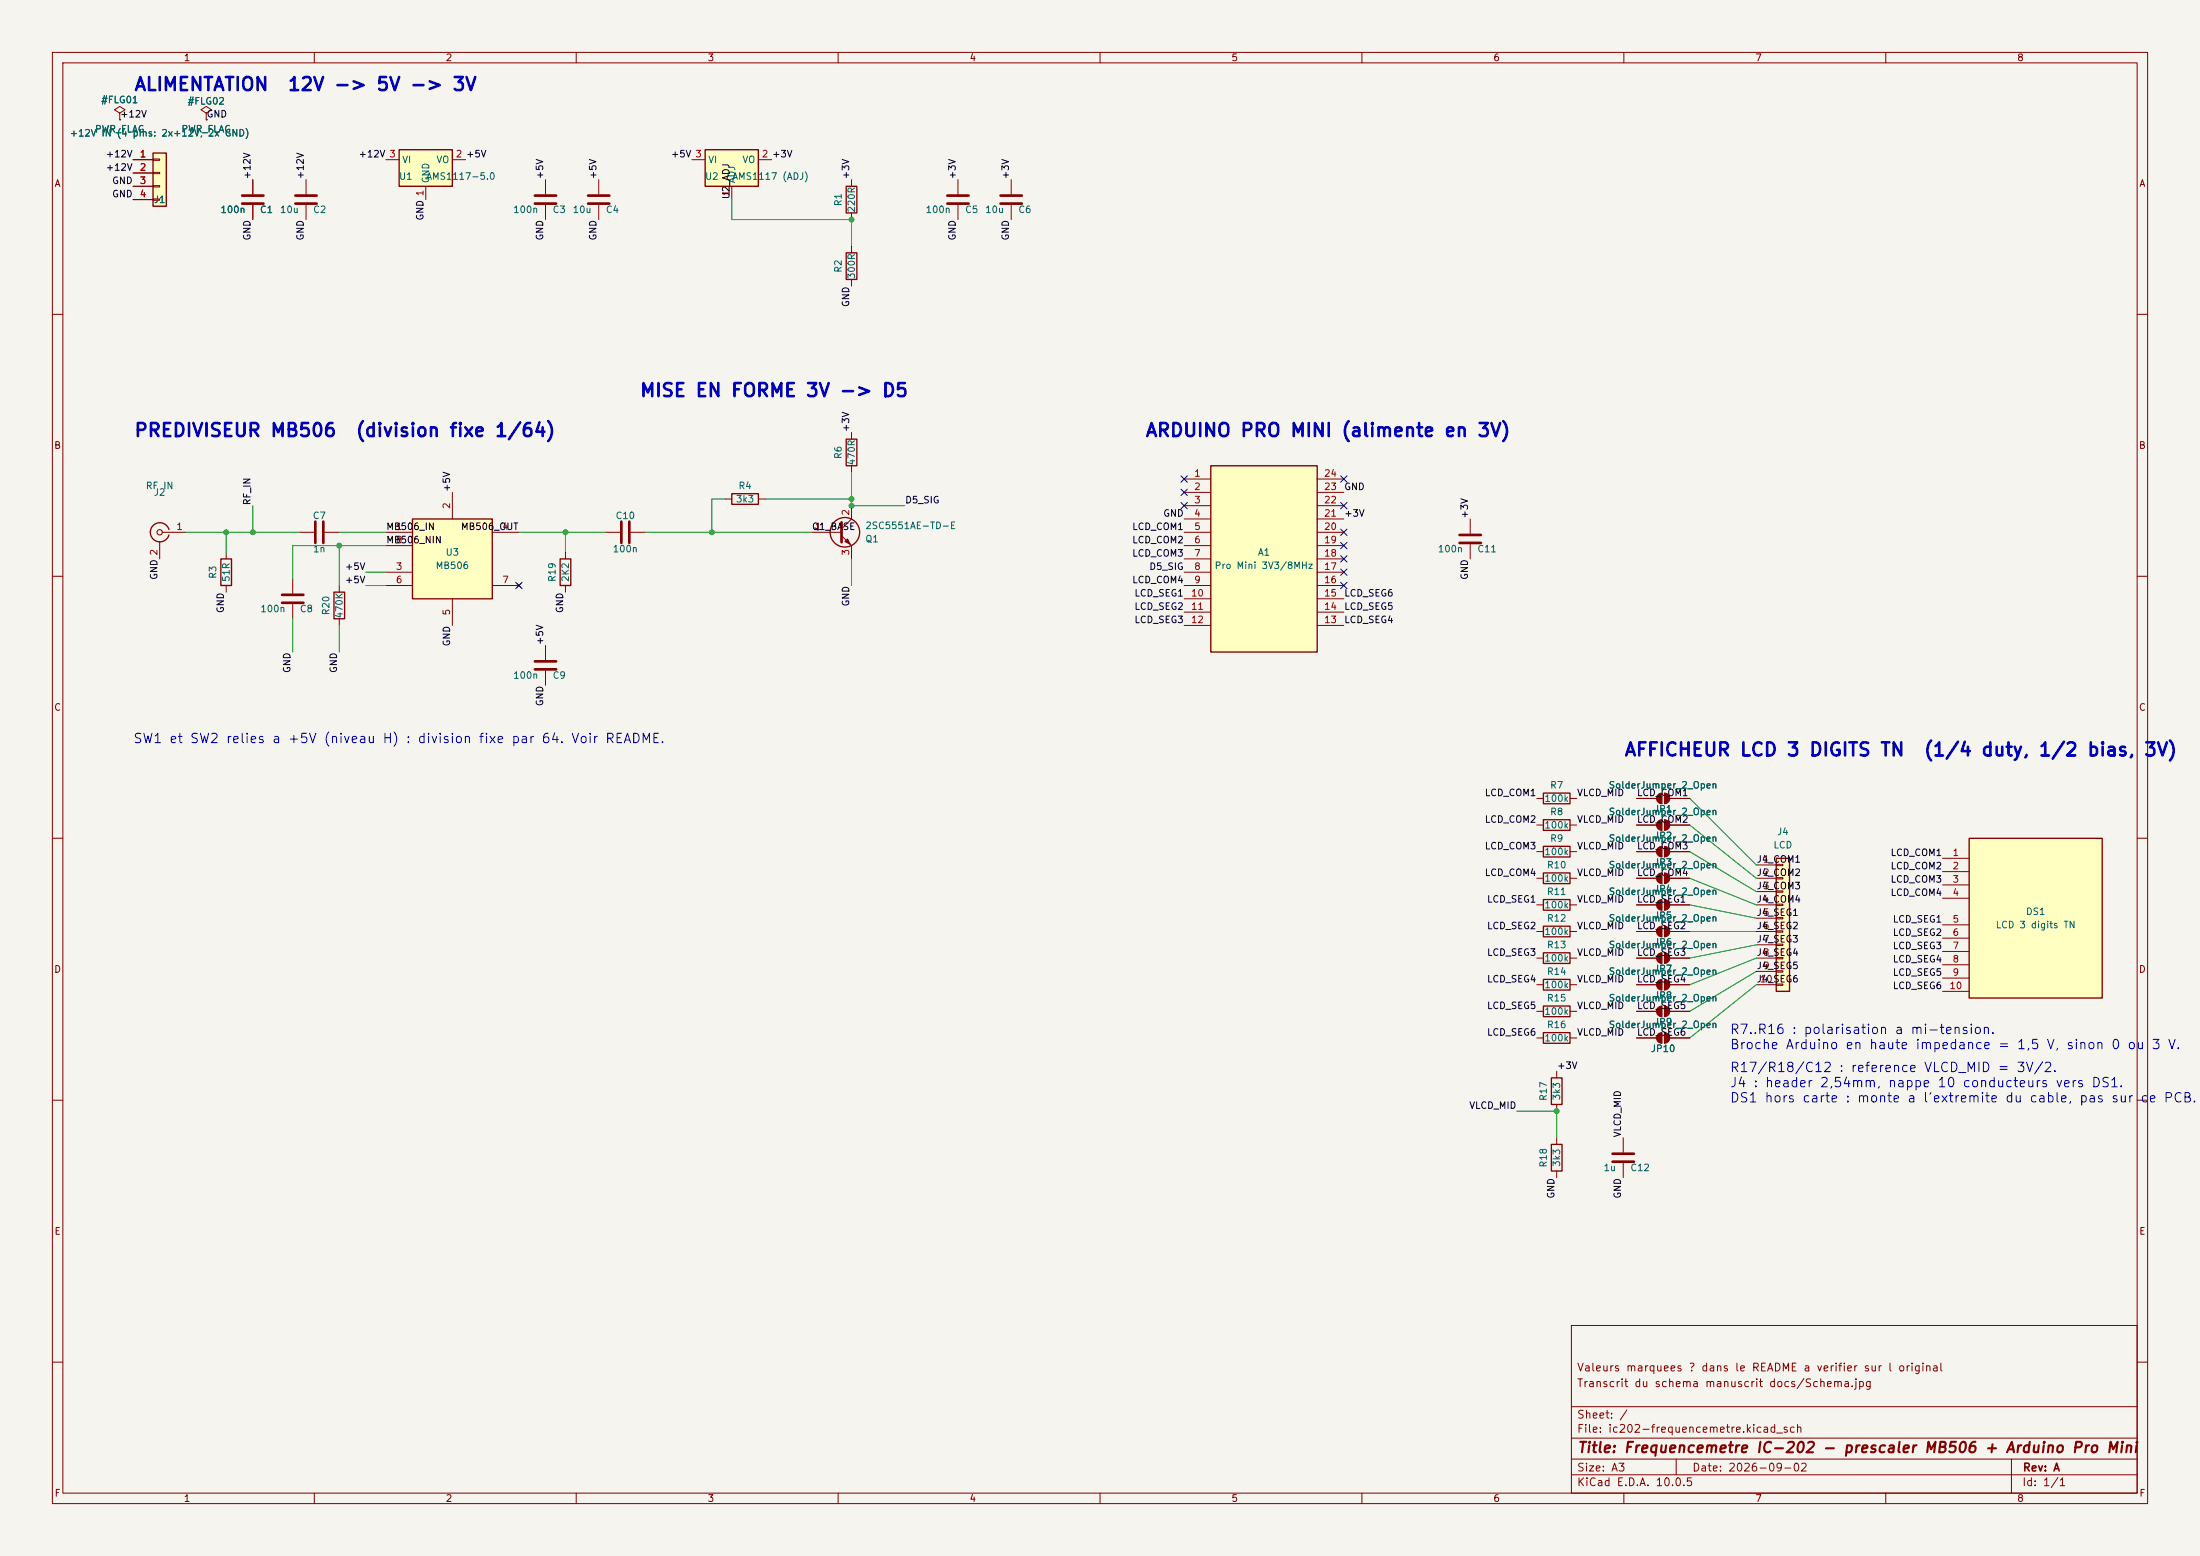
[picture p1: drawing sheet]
<svg xmlns="http://www.w3.org/2000/svg" width="420mm" height="297mm" viewBox="0 0 420 297" stroke-linecap="round" stroke-linejoin="round" font-family="sans-serif">
<path d="M0 0h420v297h-420z" fill="#f5f4ef" stroke="#f5f4ef" stroke-width=".19"/>
<g fill="none" stroke="#840000" stroke-width=".19">
<path d="M10 10h400v277h-400zM12 12h396v273h-396zM60 10v2M110 10v2M160 10v2M210 10v2M260 10v2M310 10v2M360 10v2M162.6 47v1.3M162.6 53.3v1.3M10 60h2"/>
<path d="M408 60h2M10 110h2M55.9 110.5v2.8M55.9 115.3v2.8M57.1 101.6h2.8M62 101.6h2.8M408 110h2M10 160h2M293.4 157.5h1.2M293.4 152.4h1.2M299.7 157.5h1.3M299.7 152.4h1.3"/>
<path d="M312.4 157.5h3.8M312.4 152.4h3.8M317.2 151.4v2M317.2 156.5v2M317.8 151.4v2M317.8 156.5v2M318.8 157.5h3.8M318.8 152.4h3.8M408 160h2M293.4 162.6h1.2M299.7 162.6h1.3M312.4 167.6h3.8"/>
<path d="M317.2 166.6v2.1M317.8 166.6v2.1M318.8 167.6h3.8M312.4 193h3.8M317.2 192v2.1M317.8 192v2.1M318.8 193h3.8M10 210h2M408 210h2M300 253h108v32h-108zM10 260h2M300 278.5h108"/>
<path d="M300 274.5h108M300 268.5h108M320 278.5v3M384 278.5v6.5M408 260h2M60 285v2M110 285v2M160 285v2M210 285v2M260 285v2M300 281.5h108M310 285v2"/>
<path d="M360 285v2"/>
</g>
<g fill="#840000" stroke="#840000" stroke-width=".19">
<path d="M316.5 192.3l.7-.3v2.1a1.02 1.02 0 0 1-.9-.7 1.02 1.02 0 0 1 .2-1.1z"/>
<path d="M317.8 192a1.02 1.02 0 0 1 1 1 1.02 1.02 0 0 1-1 1.1z"/>
<path d="M316.5 156.8l.7-.3v2a1.02 1.02 0 0 1-.9-.6 1.02 1.02 0 0 1 .2-1.1z"/>
<path d="M317.8 156.5a1.02 1.02 0 0 1 1 1 1.02 1.02 0 0 1-1 1z"/>
<path d="M316.5 151.7l.7-.3v2a1.02 1.02 0 0 1-.9-.6 1.02 1.02 0 0 1 .2-1.1z"/>
<path d="M317.8 151.4a1.02 1.02 0 0 1 1 1 1.02 1.02 0 0 1-1 1z"/>
<path d="M316.5 166.9l.7-.3v2.1a1.02 1.02 0 0 1-.9-.7 1.02 1.02 0 0 1 .2-1.1z"/>
<path d="M317.8 166.6a1.02 1.02 0 0 1 1 1 1.02 1.02 0 0 1-1 1.1z"/>
</g>
<path d="M60.2 99.6v4M61.7 99.6v4M53.8 113.5h4.1M53.8 115.1h4.1" fill="none" stroke="#840000" stroke-width=".51"/>
<path d="M161.5 48.3h2.1v5h-2.1zM294.6 156.5h5.1v2h-5.1zM294.6 151.4h5.1v2h-5.1zM294.6 161.5h5.1v2.1h-5.1z" fill="none" stroke="#840000" stroke-width=".25"/>
<path d="M375.9 160h25.4v30.5h-25.4z" fill="#ffffc2"/>
<path d="M375.9 160h25.4v30.5h-25.4z" fill="none" stroke="#840000" stroke-width=".25"/>
<path d="M370.8 163.8h5.1M370.8 166.4h5.1M370.8 168.9h5.1M370.8 171.5h5.1M370.8 176.5h5.1M370.8 179.1h5.1M370.8 181.6h5.1M370.8 184.2h5.1M370.8 186.7h5.1M370.8 189.2h5.1" fill="none" stroke="#840000" stroke-width=".19"/>
<path d="M78.7 99.1h15.3v15.2h-15.3z" fill="#ffffc2"/>
<path d="M161.5 35.6h2.1v5h-2.1zM78.7 99.1h15.3v15.2h-15.3zM63.8 113h2v5.1h-2z" fill="none" stroke="#840000" stroke-width=".25"/>
<g fill="none" stroke="#840000" stroke-width=".19">
<path d="M39.4 21.6l1-.6-1-.7-1 .7 1 .6v1.3M39.4 22.9h.1M48.3 34.3v2.8M48.3 39.1v2.8M58.4 34.3v2.8M58.4 39.1v2.8M162.6 34.3v1.3M182.9 34.3v2.8M182.9 39.1v2.8M193 34.3v2.8M193 39.1v2.8M162.6 40.6v1.3"/>
<path d="M86.4 94v5.1M64.8 111.8v1.2M64.8 118.1v1.3M73.7 101.6h5M73.7 109.2h5M73.7 111.8h5M73.7 104.1h5M86.4 114.3v5.1M94 101.6h5.1M94 111.8h5.1M98.7 111.4l.7 .7M99.4 111.4l-.7 .7"/>
<path d="M115.6 101.6h2.8M120.4 101.6h2.8M104.1 123.2v2.8M104.1 128v2.8M312.4 177.8h3.8M317.2 176.8v2M317.8 176.8v2M318.8 177.8h3.8M312.4 182.9h3.8M317.2 181.9v2M317.8 181.9v2M318.8 182.9h3.8"/>
</g>
<g fill="#840000" stroke="#840000" stroke-width=".19">
<path d="M316.5 177.1l.7-.3v2a1.02 1.02 0 0 1-.9-.6 1.02 1.02 0 0 1 .2-1.1z"/>
<path d="M317.8 176.8a1.02 1.02 0 0 1 1 1 1.02 1.02 0 0 1-1 1z"/>
<path d="M316.5 182.2l.7-.3v2a1.02 1.02 0 0 1-.9-.6 1.02 1.02 0 0 1 .2-1.1z"/>
<path d="M317.8 181.9a1.02 1.02 0 0 1 1 1 1.02 1.02 0 0 1-1 1z"/>
</g>
<path d="M46.2 37.3h4.1M46.2 38.9h4.1M56.4 37.3h4.1M56.4 38.9h4.1M180.8 37.3h4.1M180.8 38.9h4.1M191 37.3h4.1M191 38.9h4.1M118.6 99.6v4M120.1 99.6v4M102.1 126.2h4.1M102.1 127.8h4.1" fill="none" stroke="#840000" stroke-width=".51"/>
<path d="M339.1 163.8h2.5v25.4h-2.5z" fill="#ffffc2"/>
<path d="M32.3 101.1a1.81 1.81 0 0 0-2.8-1 1.81 1.81 0 0 0 0 3 1.81 1.81 0 0 0 2.8-1M42.2 106.7h2v5.1h-2zM106.9 106.7h2.1v5.1h-2.1zM339.1 163.8h2.5v25.4h-2.5z" fill="none" stroke="#840000" stroke-width=".25"/>
<g fill="none" stroke="#840000" stroke-width=".19">
<path d="M22.9 21.6l1-.6-1-.7-1.1 .7 1.1 .6v1.3M22.9 22.9h.1M30.5 103.4v3.3M31 101.6h4.6M43.2 105.4v1.3M43.2 111.8v1.2M107.9 105.4v1.3M107.9 111.8v1.2M335.3 165.1h3.8M335.3 167.6h3.8M335.3 170.2h3.8M335.3 172.7h3.8"/>
<path d="M335.3 175.3h3.8M335.3 177.8h3.8M339.1 165h1.3v.2h-1.3zM339.1 167.5h1.3v.3h-1.3zM339.1 170.1h1.3v.2h-1.3zM339.1 172.6h1.3v.2h-1.3zM339.1 175.1h1.3v.3h-1.3zM339.1 177.7h1.3v.2h-1.3zM312.4 188h3.8M312.4 198.1h3.8M317.2 186.9v2.1M317.2 197.1v2"/>
<path d="M317.8 186.9v2.1M317.8 197.1v2M318.8 188h3.8M318.8 198.1h3.8M335.3 180.3h3.8M335.3 182.9h3.8M335.3 185.4h3.8M335.3 188h3.8M339.1 180.2h1.3v.3h-1.3zM339.1 182.8h1.3v.2h-1.3zM339.1 185.3h1.3v.2h-1.3zM339.1 187.8h1.3v.3h-1.3z"/>
</g>
<g fill="#840000" stroke="#840000" stroke-width=".19">
<path d="M316.5 197.4l.7-.3v2a1.02 1.02 0 0 1-.9-.6 1.02 1.02 0 0 1 .2-1.1z"/>
<path d="M317.8 197.1a1.02 1.02 0 0 1 1 1 1.02 1.02 0 0 1-1 1z"/>
<path d="M316.5 187.2l.7-.3v2.1a1.02 1.02 0 0 1-.9-.7 1.02 1.02 0 0 1 .2-1.1z"/>
<path d="M317.8 186.9a1.02 1.02 0 0 1 1 1.1 1.02 1.02 0 0 1-1 1z"/>
</g>
<circle cx="30.5" cy="101.6" r=".51" fill="none" stroke="#840000" stroke-width=".2"/>
<path d="M29.2 29.2h2.5v10.2h-2.5z" fill="#ffffc2"/>
<path d="M29.2 29.2h2.5v10.2h-2.5z" fill="none" stroke="#840000" stroke-width=".25"/>
<path d="M25.4 30.5h3.8M25.4 33h3.8M25.4 35.6h3.8M25.4 38.1h3.8M29.2 30.4h1.3v.2h-1.3zM29.2 32.9h1.3v.2h-1.3zM29.2 35.4h1.3v.3h-1.3zM29.2 38h1.3v.2h-1.3z" fill="none" stroke="#840000" stroke-width=".19"/>
<path d="M76.2 28.6h10.2v7h-10.2z" fill="#ffffc2"/>
<path d="M76.2 28.6h10.2v7h-10.2zM161.5 83.8h2.1v5.1h-2.1z" fill="none" stroke="#840000" stroke-width=".25"/>
<path d="M73.7 30.5h2.5M81.3 35.6v2.5M86.4 30.5h2.5M104.1 34.3v2.8M104.1 39.1v2.8M114.3 34.3v2.8M114.3 39.1v2.8M162.6 82.6v1.2M162.6 88.9v1.3" fill="none" stroke="#840000" stroke-width=".19"/>
<path d="M102.1 37.3h4.1M102.1 38.9h4.1M112.3 37.3h4M112.3 38.9h4" fill="none" stroke="#840000" stroke-width=".51"/>
<path d="M231.1 88.9h20.4v35.6h-20.4z" fill="#ffffc2"/>
<path d="M231.1 88.9h20.4v35.6h-20.4zM294.6 197.1h5.1v2h-5.1z" fill="none" stroke="#840000" stroke-width=".25"/>
<g fill="none" stroke="#840000" stroke-width=".19">
<path d="M226.1 91.4h5M226.1 94h5M226.1 96.5h5M226.1 99.1h5M251.5 91.4h5M251.5 94h5M251.5 96.5h5M251.5 99.1h5M280.7 99.1v2.8M226.1 101.6h5M226.1 104.1h5M226.1 106.7h5"/>
<path d="M226.1 109.2h5M226.1 111.8h5M226.1 114.3h5M226.1 116.8h5M226.1 119.4h5M251.5 101.6h5M251.5 104.1h5M251.5 106.7h5M251.5 109.2h5M251.5 111.8h5M251.5 114.3h5M251.5 116.8h5"/>
<path d="M251.5 119.4h5M280.7 103.9v2.8M293.4 198.1h1.2M299.7 198.1h1.3"/>
</g>
<path d="M278.6 102.1h4.1M278.6 103.6h4.1" fill="none" stroke="#840000" stroke-width=".51"/>
<path d="M134.6 28.6h10.2v7h-10.2z" fill="#ffffc2"/>
<g fill="none" stroke="#840000" stroke-width=".25">
<path d="M134.6 28.6h10.2v7h-10.2zM139.7 94.2h5.1v2.1h-5.1zM294.6 171.7h5.1v2h-5.1zM294.6 176.8h5.1v2h-5.1zM294.6 166.6h5.1v2.1h-5.1zM294.6 192h5.1v2.1h-5.1zM294.6 186.9h5.1v2.1h-5.1zM294.6 181.9h5.1v2h-5.1zM296.2 205.7h2v5.1h-2zM296.2 218.4h2v5.1h-2z"/>
<circle cx="161.3" cy="101.6" r="2.82"/>
</g>
<g fill="none" stroke="#840000" stroke-width=".19">
<path d="M22.9 22.9h.1M25.4 30.5h3.8M25.4 33h3.8M25.4 35.6h3.8M25.4 38.1h3.8M39.4 22.9h.1M48.3 34.3v2.8M48.3 39.1v2.8M132.1 30.5h2.5M139.7 35.6v2.5M144.8 30.5h2.5M138.4 95.3h1.3"/>
<path d="M144.8 95.3h1.2M162.6 96.5v2.6l-1.9 1.9M154.9 101.6h5.8M160.7 102.2l1.9 1.9v2.6M312.4 157.5h3.8M312.4 152.4h3.8M318.8 157.5h3.8M318.8 152.4h3.8M293.4 172.7h1.2M293.4 177.8h1.2M293.4 167.6h1.2M299.7 172.7h1.3"/>
<path d="M299.7 177.8h1.3M299.7 167.6h1.3M312.4 172.7h3.8M312.4 177.8h3.8M312.4 167.6h3.8M312.4 162.6h3.8M317.2 161.5v2.1M317.2 171.7v2M317.8 161.5v2.1M317.8 171.7v2M318.8 172.7h3.8M318.8 177.8h3.8"/>
<path d="M318.8 167.6h3.8M318.8 162.6h3.8M293.4 193h1.2M293.4 188h1.2M293.4 182.9h1.2M299.7 193h1.3M299.7 188h1.3M299.7 182.9h1.3M312.4 193h3.8M312.4 188h3.8M312.4 182.9h3.8M312.4 198.1h3.8"/>
<path d="M318.8 193h3.8M318.8 188h3.8M318.8 182.9h3.8M318.8 198.1h3.8M297.2 204.5v1.2M297.2 210.8v1.3M297.2 217.2v1.2M309.9 217.2v2.8M297.2 223.5v1.3M309.9 222v2.8"/>
</g>
<path d="M160.7 99.7v3.8M307.8 220.2h4.1M307.8 221.7h4.1" fill="none" stroke="#840000" stroke-width=".51"/>
<g fill="#840000" stroke="#840000" stroke-width=".19">
<path d="M161.8 102.9l.5 1-1-.5z"/>
<path d="M316.5 172l.7-.3v2a1.02 1.02 0 0 1-.9-.6 1.02 1.02 0 0 1 .2-1.1z"/>
<path d="M317.8 171.7a1.02 1.02 0 0 1 1 1 1.02 1.02 0 0 1-1 1z"/>
<path d="M316.5 161.8l.7-.3v2.1a1.02 1.02 0 0 1-.9-.7 1.02 1.02 0 0 1 .2-1.1z"/>
<path d="M317.8 161.5a1.02 1.02 0 0 1 1 1.1 1.02 1.02 0 0 1-1 1z"/>
</g>
<g fill="none" stroke="#009600" stroke-width=".19">
<path d="M139.7 38.1v3.8h22.9v5.1M48.3 96.5v5.1M138.4 95.3h-2.5v6.3M146 95.3h16.6M162.6 90.2v6.3h10.1M35.6 101.6h21.5M43.2 101.6v3.8M55.9 118.1v6.4M64.8 104.1v7.7M64.8 119.4v5.1M64.8 101.6h8.9M69.8 111.8h3.9"/>
<path d="M69.8 109.2h3.9M73.7 104.1h-17.8v6.4M99.1 101.6h16.5M107.9 101.6v3.8M123.2 101.6h31.7M162.6 106.7v5.1M322.6 157.5l12.7 10.1M322.6 152.4l12.7 12.7M322.6 177.8h12.7M322.6 162.6l12.7 7.6M322.6 167.6l12.7 5.1M322.6 172.7l12.7 2.6"/>
<path d="M335.3 188l-12.7 10.1M335.3 180.3l-12.7 2.6M335.3 182.9l-12.7 5.1M335.3 185.4l-12.7 7.6M289.6 212.1h7.6v5.1"/>
</g>
<g fill="none" stroke="#000084" stroke-width=".19">
<path d="M225.5 90.8l1.2 1.2M225.5 95.9l1.2 1.2M225.5 93.4l1.2 1.2M226.7 90.8l-1.2 1.2M226.7 95.9l-1.2 1.2M226.7 93.4l-1.2 1.2M255.9 90.8l1.2 1.2M255.9 95.9l1.2 1.2M257.1 90.8l-1.2 1.2M257.1 95.9l-1.2 1.2M98.5 111.2l1.2 1.2M99.7 111.2l-1.2 1.2"/>
<path d="M255.9 108.6l1.2 1.2M255.9 103.5l1.2 1.2M255.9 111.2l1.2 1.2M255.9 101l1.2 1.2M255.9 106.1l1.2 1.2M257.1 108.6l-1.2 1.2M257.1 103.5l-1.2 1.2M257.1 111.2l-1.2 1.2M257.1 101l-1.2 1.2M257.1 106.1l-1.2 1.2"/>
</g>
<g fill="#009600" stroke="#009600" stroke-width=".19">
<circle cx="48.3" cy="101.6" r=".46"/>
<circle cx="107.9" cy="101.6" r=".46"/>
<circle cx="64.8" cy="104.1" r=".46"/>
<circle cx="135.9" cy="101.6" r=".46"/>
<circle cx="162.6" cy="41.9" r=".46"/>
<circle cx="162.6" cy="96.5" r=".46"/>
<circle cx="162.6" cy="95.3" r=".46"/>
<circle cx="297.2" cy="212.1" r=".46"/>
<circle cx="43.2" cy="101.6" r=".46"/>
</g>
<g font-size="2.5" fill="#0000c2">
<text x="25.5" y="18">ALIMENTATION</text>
<text x="54.8" y="18">12V -&gt; 5V -&gt; 3V</text>
<text x="122" y="76.4">MISE EN FORME 3V -&gt; D5</text>
<text x="25.5" y="84">PREDIVISEUR MB506</text>
<text x="67.7" y="84">(division fixe 1/64)</text>
<text x="218.5" y="84">ARDUINO PRO MINI (alimente en 3V)</text>
<text x="310" y="145">AFFICHEUR LCD 3 DIGITS TN</text>
<text x="367.1" y="145">(1/4 duty, 1/2 bias,</text>
<text x="409.1" y="145">3V)</text>
</g>
<text font-size="2" fill="#840000" x="301" y="277.8">Title: Frequencemetre IC-202 - prescaler MB506 + Arduino Pro Mini</text>
<g font-size="1.8" fill="#0000c2">
<text x="25.3" y="142.3">SW1 et SW2 relies a +5V (niveau H) : division fixe par 64. Voir README.</text>
<text x="330.1" y="197.8">R7..R16 : polarisation a mi-tension.</text>
<text x="330.1" y="200.7">Broche Arduino en haute impedance = 1,5 V, sinon 0 ou</text>
<text x="410.6" y="200.7">3 V.</text>
<text x="330.1" y="205.1">R17/R18/C12 : reference VLCD_MID = 3V/2.</text>
<text x="330.1" y="208">J4 : header 2,54mm, nappe 10 conducteurs vers DS1.</text>
<text x="330.1" y="210.9">DS1 hors carte : monte a l'extremite du cable, pas sur</text>
<text x="408.5" y="210.9">ce PCB.</text>
</g>
<g font-size="1.5" fill="#840000">
<text x="300.9" y="262.1">Valeurs marquees ? dans le README a verifier sur l original</text>
<text x="300.9" y="265.1">Transcrit du schema manuscrit docs/Schema.jpg</text>
<text x="300.9" y="273.8">File: ic202-frequencemetre.kicad_sch</text>
<text x="300.9" y="271.1">Sheet: /</text>
<text x="300.9" y="281.2">Size: A3</text>
<text x="322.9" y="281.2">Date: 2026-09-02</text>
<text x="386" y="281.2">Rev: A</text>
<text x="300.9" y="284">KiCad E.D.A. 10.0.5</text>
<text x="385.9" y="284">Id: 1/1</text>
</g>
<g font-size="1.3" fill="#840000">
<text x="35" y="12">1</text>
<text x="85" y="12">2</text>
<text x="135" y="12">3</text>
<text x="185" y="12">4</text>
<text x="235" y="12">5</text>
<text x="285" y="12">6</text>
<text x="335" y="12">7</text>
<text x="385" y="12">8</text>
<text x="10.3" y="36">A</text>
<text x="408.3" y="36">A</text>
<text x="10.2" y="86">B</text>
<text x="408.2" y="86">B</text>
<text x="10.2" y="136">C</text>
<text x="408.2" y="136">C</text>
<text x="10.2" y="186">D</text>
<text x="408.2" y="186">D</text>
<text x="10.3" y="236">E</text>
<text x="408.3" y="236">E</text>
<text x="10.3" y="286">F</text>
<text x="35" y="287">1</text>
<text x="85" y="287">2</text>
<text x="135" y="287">3</text>
<text x="185" y="287">4</text>
<text x="235" y="287">5</text>
<text x="285" y="287">6</text>
<text x="335" y="287">7</text>
<text x="385" y="287">8</text>
<text x="408.3" y="286">F</text>
</g>
<g font-size="1.3" fill="#006464">
<text x="19.2" y="20">#FLG01</text>
<text x="35.7" y="20.3">#FLG02</text>
<text x="13.2" y="26.4">+12V IN (4 pins: 2x+12V, 2x GND)</text>
<text x="18" y="25.6">PWR_FLAG</text>
<text x="34.5" y="25.6">PWR_FLAG</text>
<text x="76.1" y="34.6">U1</text>
<text x="76.7" y="31.4">VI</text>
<text x="81.3" y="34.6">AMS1117-5.0</text>
<text x="82.2" y="35.1" transform="rotate(-90 82.2 35.1)">GND</text>
<text x="83.2" y="31.4">VO</text>
<text x="134.5" y="34.6">U2</text>
<text x="135.1" y="31.4">VI</text>
<text x="139.7" y="34.6">AMS1117 (ADJ)</text>
<text x="140.7" y="35.1" transform="rotate(-90 140.7 35.1)">ADJ</text>
<text x="141.6" y="31.4">VO</text>
<text x="29.3" y="39.1">J1</text>
<text x="42" y="41">100n</text>
<text x="49.5" y="41">C1</text>
<text x="53.3" y="41">10u</text>
<text x="59.7" y="41">C2</text>
<text x="97.9" y="41">100n</text>
<text x="105.4" y="41">C3</text>
<text x="109.2" y="41">10u</text>
<text x="115.6" y="41">C4</text>
<text x="161" y="39.5" transform="rotate(-90 161 39.5)">R1</text>
<text x="163.5" y="40.7" transform="rotate(-90 163.5 40.7)">220R</text>
<text x="176.6" y="41">100n</text>
<text x="184.1" y="41">C5</text>
<text x="188" y="41">10u</text>
<text x="194.3" y="41">C6</text>
<text x="161" y="52.2" transform="rotate(-90 161 52.2)">R2</text>
<text x="163.5" y="53.4" transform="rotate(-90 163.5 53.4)">300R</text>
<text x="161" y="87.7" transform="rotate(-90 161 87.7)">R6</text>
<text x="163.5" y="88.9" transform="rotate(-90 163.5 88.9)">470R</text>
<text x="27.7" y="93.7">RF IN</text>
<text x="29.3" y="94.9">J2</text>
<text x="140.9" y="93.7">R4</text>
<text x="59.6" y="99.4">C7</text>
<text x="117.4" y="99.4">C10</text>
<text x="140.4" y="96.2">3k3</text>
<text x="165.1" y="101.3">2SC5551AE-TD-E</text>
<text x="59.7" y="105.7">1n</text>
<text x="85" y="106.4">U3</text>
<text x="116.9" y="105.7">100n</text>
<text x="165.1" y="103.8">Q1</text>
<text x="240" y="106.4">A1</text>
<text x="274.4" y="105.7">100n</text>
<text x="281.9" y="105.7">C11</text>
<text x="41.6" y="110.6" transform="rotate(-90 41.6 110.6)">R3</text>
<text x="44.1" y="111.2" transform="rotate(-90 44.1 111.2)">51R</text>
<text x="83.1" y="108.9">MB506</text>
<text x="106.4" y="111.2" transform="rotate(-90 106.4 111.2)">R19</text>
<text x="108.9" y="111.2" transform="rotate(-90 108.9 111.2)">2K2</text>
<text x="231.8" y="108.9">Pro Mini 3V3/8MHz</text>
<text x="49.6" y="117.2">100n</text>
<text x="57.1" y="117.2">C8</text>
<text x="63.2" y="117.5" transform="rotate(-90 63.2 117.5)">R20</text>
<text x="65.7" y="118.1" transform="rotate(-90 65.7 118.1)">470K</text>
<text x="97.9" y="129.9">100n</text>
<text x="105.4" y="129.9">C9</text>
<text x="294.7" y="153.4">100k</text>
<text x="295.8" y="155.9">R8</text>
<text x="295.8" y="150.8">R7</text>
<text x="307" y="155.9">SolderJumper_2_Open</text>
<text x="307" y="150.8">SolderJumper_2_Open</text>
<text x="315.6" y="155.4">JP1</text>
<text x="294.7" y="158.4">100k</text>
<text x="295.8" y="161">R9</text>
<text x="307" y="161">SolderJumper_2_Open</text>
<text x="315.6" y="160.5">JP2</text>
<text x="339.1" y="159.7">J4</text>
<text x="294.7" y="163.5">100k</text>
<text x="295.2" y="166.1">R10</text>
<text x="307" y="166.1">SolderJumper_2_Open</text>
<text x="315.6" y="165.6">JP3</text>
<text x="338.4" y="162.3">LCD</text>
<text x="294.7" y="173.7">100k</text>
<text x="294.7" y="168.6">100k</text>
<text x="295.2" y="171.1">R11</text>
<text x="307" y="171.1">SolderJumper_2_Open</text>
<text x="315.6" y="170.6">JP4</text>
<text x="294.7" y="178.8">100k</text>
<text x="295.2" y="176.2">R12</text>
<text x="307" y="176.2">SolderJumper_2_Open</text>
<text x="315.6" y="175.7">JP5</text>
<text x="380.9" y="177.5">LCD 3 digits TN</text>
<text x="386.6" y="175">DS1</text>
<text x="294.7" y="183.8">100k</text>
<text x="295.2" y="181.3">R13</text>
<text x="307" y="181.3">SolderJumper_2_Open</text>
<text x="315.6" y="180.8">JP6</text>
<text x="315.6" y="185.9">JP7</text>
<text x="294.7" y="188.9">100k</text>
<text x="295.2" y="191.5">R15</text>
<text x="295.2" y="186.4">R14</text>
<text x="307" y="191.5">SolderJumper_2_Open</text>
<text x="307" y="186.4">SolderJumper_2_Open</text>
<text x="315.6" y="191">JP8</text>
<text x="294.7" y="194">100k</text>
<text x="295.2" y="196.5">R16</text>
<text x="307" y="196.5">SolderJumper_2_Open</text>
<text x="315.6" y="196">JP9</text>
<text x="294.7" y="199.1">100k</text>
<text x="315" y="201.1">JP10</text>
<text x="295.6" y="210.3" transform="rotate(-90 295.6 210.3)">R17</text>
<text x="298.1" y="210.1" transform="rotate(-90 298.1 210.1)">3k3</text>
<text x="295.6" y="223" transform="rotate(-90 295.6 223)">R18</text>
<text x="298.1" y="222.8" transform="rotate(-90 298.1 222.8)">3k3</text>
<text x="306" y="223.8">1u</text>
<text x="311.1" y="223.8">C12</text>
</g>
<g font-size="1.3" fill="#0f0f0f">
<text x="22.8" y="22.7">+12V</text>
<text x="39.3" y="22.7">GND</text>
<text x="20.1" y="30.4">+12V</text>
<text x="20.1" y="32.9">+12V</text>
<text x="21.3" y="35.4">GND</text>
<text x="48.1" y="34.3" transform="rotate(-90 48.1 34.3)">+12V</text>
<text x="58.3" y="34.3" transform="rotate(-90 58.3 34.3)">+12V</text>
<text x="68.4" y="30.4">+12V 3</text>
<text x="104" y="34.3" transform="rotate(-90 104 34.3)">+5V</text>
<text x="114.2" y="34.3" transform="rotate(-90 114.2 34.3)">+5V</text>
<text x="128" y="30.4">+5V 3</text>
<text x="162.4" y="34.3" transform="rotate(-90 162.4 34.3)">+3V</text>
<text x="182.8" y="34.3" transform="rotate(-90 182.8 34.3)">+3V</text>
<text x="192.9" y="34.3" transform="rotate(-90 192.9 34.3)">+3V</text>
<text x="21.3" y="38">GND</text>
<text x="139.6" y="38.1" transform="rotate(-90 139.6 38.1)">U2_ADJ</text>
<text x="48.1" y="46" transform="rotate(-90 48.1 46)">GND</text>
<text x="58.3" y="46" transform="rotate(-90 58.3 46)">GND</text>
<text x="81.2" y="42.2" transform="rotate(-90 81.2 42.2)">GND 1</text>
<text x="104" y="46" transform="rotate(-90 104 46)">GND</text>
<text x="114.2" y="46" transform="rotate(-90 114.2 46)">GND</text>
<text x="182.8" y="46" transform="rotate(-90 182.8 46)">GND</text>
<text x="192.9" y="46" transform="rotate(-90 192.9 46)">GND</text>
<text x="162.4" y="58.7" transform="rotate(-90 162.4 58.7)">GND</text>
<text x="162.4" y="82.6" transform="rotate(-90 162.4 82.6)">+3V</text>
<text x="86.2" y="94" transform="rotate(-90 86.2 94)">+5V</text>
<text x="256.5" y="93.9">GND</text>
<text x="48.1" y="96.5" transform="rotate(-90 48.1 96.5)">RF_IN</text>
<text x="73.6" y="101.5">MB506_IN</text>
<text x="87.9" y="101.5">MB506_OUT</text>
<text x="154.9" y="101.5">Q1_BASE</text>
<text x="172.7" y="96.4">D5_SIG</text>
<text x="216" y="101.5">LCD_COM1</text>
<text x="222" y="98.9">GND</text>
<text x="256.5" y="98.9">+3V</text>
<text x="280.5" y="99.1" transform="rotate(-90 280.5 99.1)">+3V</text>
<text x="73.6" y="104">MB506_NIN</text>
<text x="216" y="104">LCD_COM2</text>
<text x="216" y="106.6">LCD_COM3</text>
<text x="30.4" y="110.8" transform="rotate(-90 30.4 110.8)">GND 2</text>
<text x="65.8" y="111.6">+5V</text>
<text x="65.8" y="109.1">+5V</text>
<text x="216" y="111.6">LCD_COM4</text>
<text x="219.3" y="109.1">D5_SIG</text>
<text x="280.5" y="110.8" transform="rotate(-90 280.5 110.8)">GND</text>
<text x="43.1" y="117.1" transform="rotate(-90 43.1 117.1)">GND</text>
<text x="107.8" y="117.1" transform="rotate(-90 107.8 117.1)">GND</text>
<text x="162.4" y="115.9" transform="rotate(-90 162.4 115.9)">GND</text>
<text x="216.5" y="119.3">LCD_SEG3</text>
<text x="216.5" y="114.2">LCD_SEG1</text>
<text x="216.5" y="116.7">LCD_SEG2</text>
<text x="256.5" y="116.7">LCD_SEG5</text>
<text x="256.5" y="114.2">LCD_SEG6</text>
<text x="256.5" y="119.3">LCD_SEG4</text>
<text x="86.2" y="123.5" transform="rotate(-90 86.2 123.5)">GND</text>
<text x="104" y="123.2" transform="rotate(-90 104 123.2)">+5V</text>
<text x="55.8" y="128.6" transform="rotate(-90 55.8 128.6)">GND</text>
<text x="64.6" y="128.6" transform="rotate(-90 64.6 128.6)">GND</text>
<text x="104" y="134.9" transform="rotate(-90 104 134.9)">GND</text>
<text x="283.3" y="152.3">LCD_COM1</text>
<text x="301" y="152.3">VLCD_MID</text>
<text x="312.4" y="152.3">LCD_COM1</text>
<text x="283.3" y="157.4">LCD_COM2</text>
<text x="301" y="157.4">VLCD_MID</text>
<text x="312.4" y="157.4">LCD_COM2</text>
<text x="283.3" y="162.4">LCD_COM3</text>
<text x="283.3" y="167.5">LCD_COM4</text>
<text x="301" y="167.5">VLCD_MID</text>
<text x="301" y="162.4">VLCD_MID</text>
<text x="312.4" y="162.4">LCD_COM3</text>
<text x="312.4" y="167.5">LCD_COM4</text>
<text x="335.3" y="165">J4_COM1</text>
<text x="335.3" y="167.5">J4_COM2</text>
<text x="360.8" y="163.7">LCD_COM1</text>
<text x="360.8" y="166.2">LCD_COM2</text>
<text x="283.8" y="172.6">LCD_SEG1</text>
<text x="301" y="172.6">VLCD_MID</text>
<text x="312.4" y="172.6">LCD_SEG1</text>
<text x="335.3" y="170.1">J4_COM3</text>
<text x="335.3" y="172.6">J4_COM4</text>
<text x="360.8" y="171.3">LCD_COM4</text>
<text x="360.8" y="168.8">LCD_COM3</text>
<text x="283.8" y="177.7">LCD_SEG2</text>
<text x="301" y="177.7">VLCD_MID</text>
<text x="312.4" y="177.7">LCD_SEG2</text>
<text x="335.3" y="177.7">J4_SEG2</text>
<text x="335.3" y="175.1">J4_SEG1</text>
<text x="361.2" y="178.9">LCD_SEG2</text>
<text x="361.2" y="176.4">LCD_SEG1</text>
<text x="283.8" y="182.8">LCD_SEG3</text>
<text x="301" y="182.8">VLCD_MID</text>
<text x="312.4" y="182.8">LCD_SEG3</text>
<text x="335.3" y="182.8">J4_SEG4</text>
<text x="335.3" y="185.3">J4_SEG5</text>
<text x="335.3" y="180.2">J4_SEG3</text>
<text x="361.2" y="184">LCD_SEG4</text>
<text x="361.2" y="181.5">LCD_SEG3</text>
<text x="283.8" y="187.8">LCD_SEG4</text>
<text x="301" y="187.8">VLCD_MID</text>
<text x="312.4" y="187.8">LCD_SEG4</text>
<text x="335.3" y="187.8">J4_SEG6</text>
<text x="361.2" y="189.1">LCD_SEG6</text>
<text x="361.2" y="186.6">LCD_SEG5</text>
<text x="283.8" y="192.9">LCD_SEG5</text>
<text x="283.8" y="198">LCD_SEG6</text>
<text x="301" y="192.9">VLCD_MID</text>
<text x="301" y="198">VLCD_MID</text>
<text x="312.4" y="192.9">LCD_SEG5</text>
<text x="312.4" y="198">LCD_SEG6</text>
<text x="297.2" y="204.3">+3V</text>
<text x="280.4" y="212">VLCD_MID</text>
<text x="309.8" y="217.2" transform="rotate(-90 309.8 217.2)">VLCD_MID</text>
<text x="297.1" y="228.9" transform="rotate(-90 297.1 228.9)">GND</text>
<text x="309.8" y="228.9" transform="rotate(-90 309.8 228.9)">GND</text>
</g>
<g font-size="1.3" fill="#a90000">
<text x="26.6" y="30.3">1</text>
<text x="26.6" y="32.9">2</text>
<text x="26.6" y="35.4">3</text>
<text x="86.9" y="30.3">2 +5V</text>
<text x="145.3" y="30.3">2 +3V</text>
<text x="26.6" y="38">4</text>
<text x="139.6" y="37.6" transform="rotate(-90 139.6 37.6)">1</text>
<text x="227.9" y="91.3">1</text>
<text x="227.9" y="93.8">2</text>
<text x="252.7" y="93.8">23</text>
<text x="252.7" y="91.3">24</text>
<text x="33.6" y="101.5">1</text>
<text x="75.5" y="101.5">1</text>
<text x="86.2" y="97.3" transform="rotate(-90 86.2 97.3)">2</text>
<text x="95.8" y="101.5">4</text>
<text x="155.5" y="101.5">1</text>
<text x="162.4" y="98.5" transform="rotate(-90 162.4 98.5)">2</text>
<text x="227.9" y="96.4">3</text>
<text x="227.9" y="98.9">4</text>
<text x="227.9" y="101.5">5</text>
<text x="252.7" y="101.5">20</text>
<text x="252.7" y="98.9">21</text>
<text x="252.7" y="96.4">22</text>
<text x="75.5" y="104">8</text>
<text x="162.4" y="106.1" transform="rotate(-90 162.4 106.1)">3</text>
<text x="227.9" y="104">6</text>
<text x="227.9" y="106.5">7</text>
<text x="252.7" y="106.5">18</text>
<text x="252.7" y="104">19</text>
<text x="75.5" y="109.1">3</text>
<text x="75.5" y="111.6">6</text>
<text x="95.8" y="111.6">7</text>
<text x="227.9" y="109.1">8</text>
<text x="227.9" y="111.6">9</text>
<text x="252.7" y="111.6">16</text>
<text x="252.7" y="109.1">17</text>
<text x="86.2" y="117.6" transform="rotate(-90 86.2 117.6)">5</text>
<text x="227.3" y="114.2">10</text>
<text x="227.3" y="116.7">11</text>
<text x="227.3" y="119.2">12</text>
<text x="252.7" y="119.2">13</text>
<text x="252.7" y="116.7">14</text>
<text x="252.7" y="114.2">15</text>
<text x="336.5" y="165">1</text>
<text x="336.5" y="167.5">2</text>
<text x="372.6" y="163.7">1</text>
<text x="372.6" y="166.2">2</text>
<text x="336.5" y="170">3</text>
<text x="336.5" y="172.6">4</text>
<text x="372.6" y="168.8">3</text>
<text x="372.6" y="171.3">4</text>
<text x="336.5" y="175.1">5</text>
<text x="336.5" y="177.7">6</text>
<text x="372.6" y="176.4">5</text>
<text x="372.6" y="178.9">6</text>
<text x="336.5" y="180.2">7</text>
<text x="336.5" y="182.7">8</text>
<text x="336.5" y="185.3">9</text>
<text x="372.6" y="181.5">7</text>
<text x="372.6" y="184">8</text>
<text x="335.8" y="187.8">10</text>
<text x="372" y="189.1">10</text>
<text x="372.6" y="186.6">9</text>
</g>
</svg>
